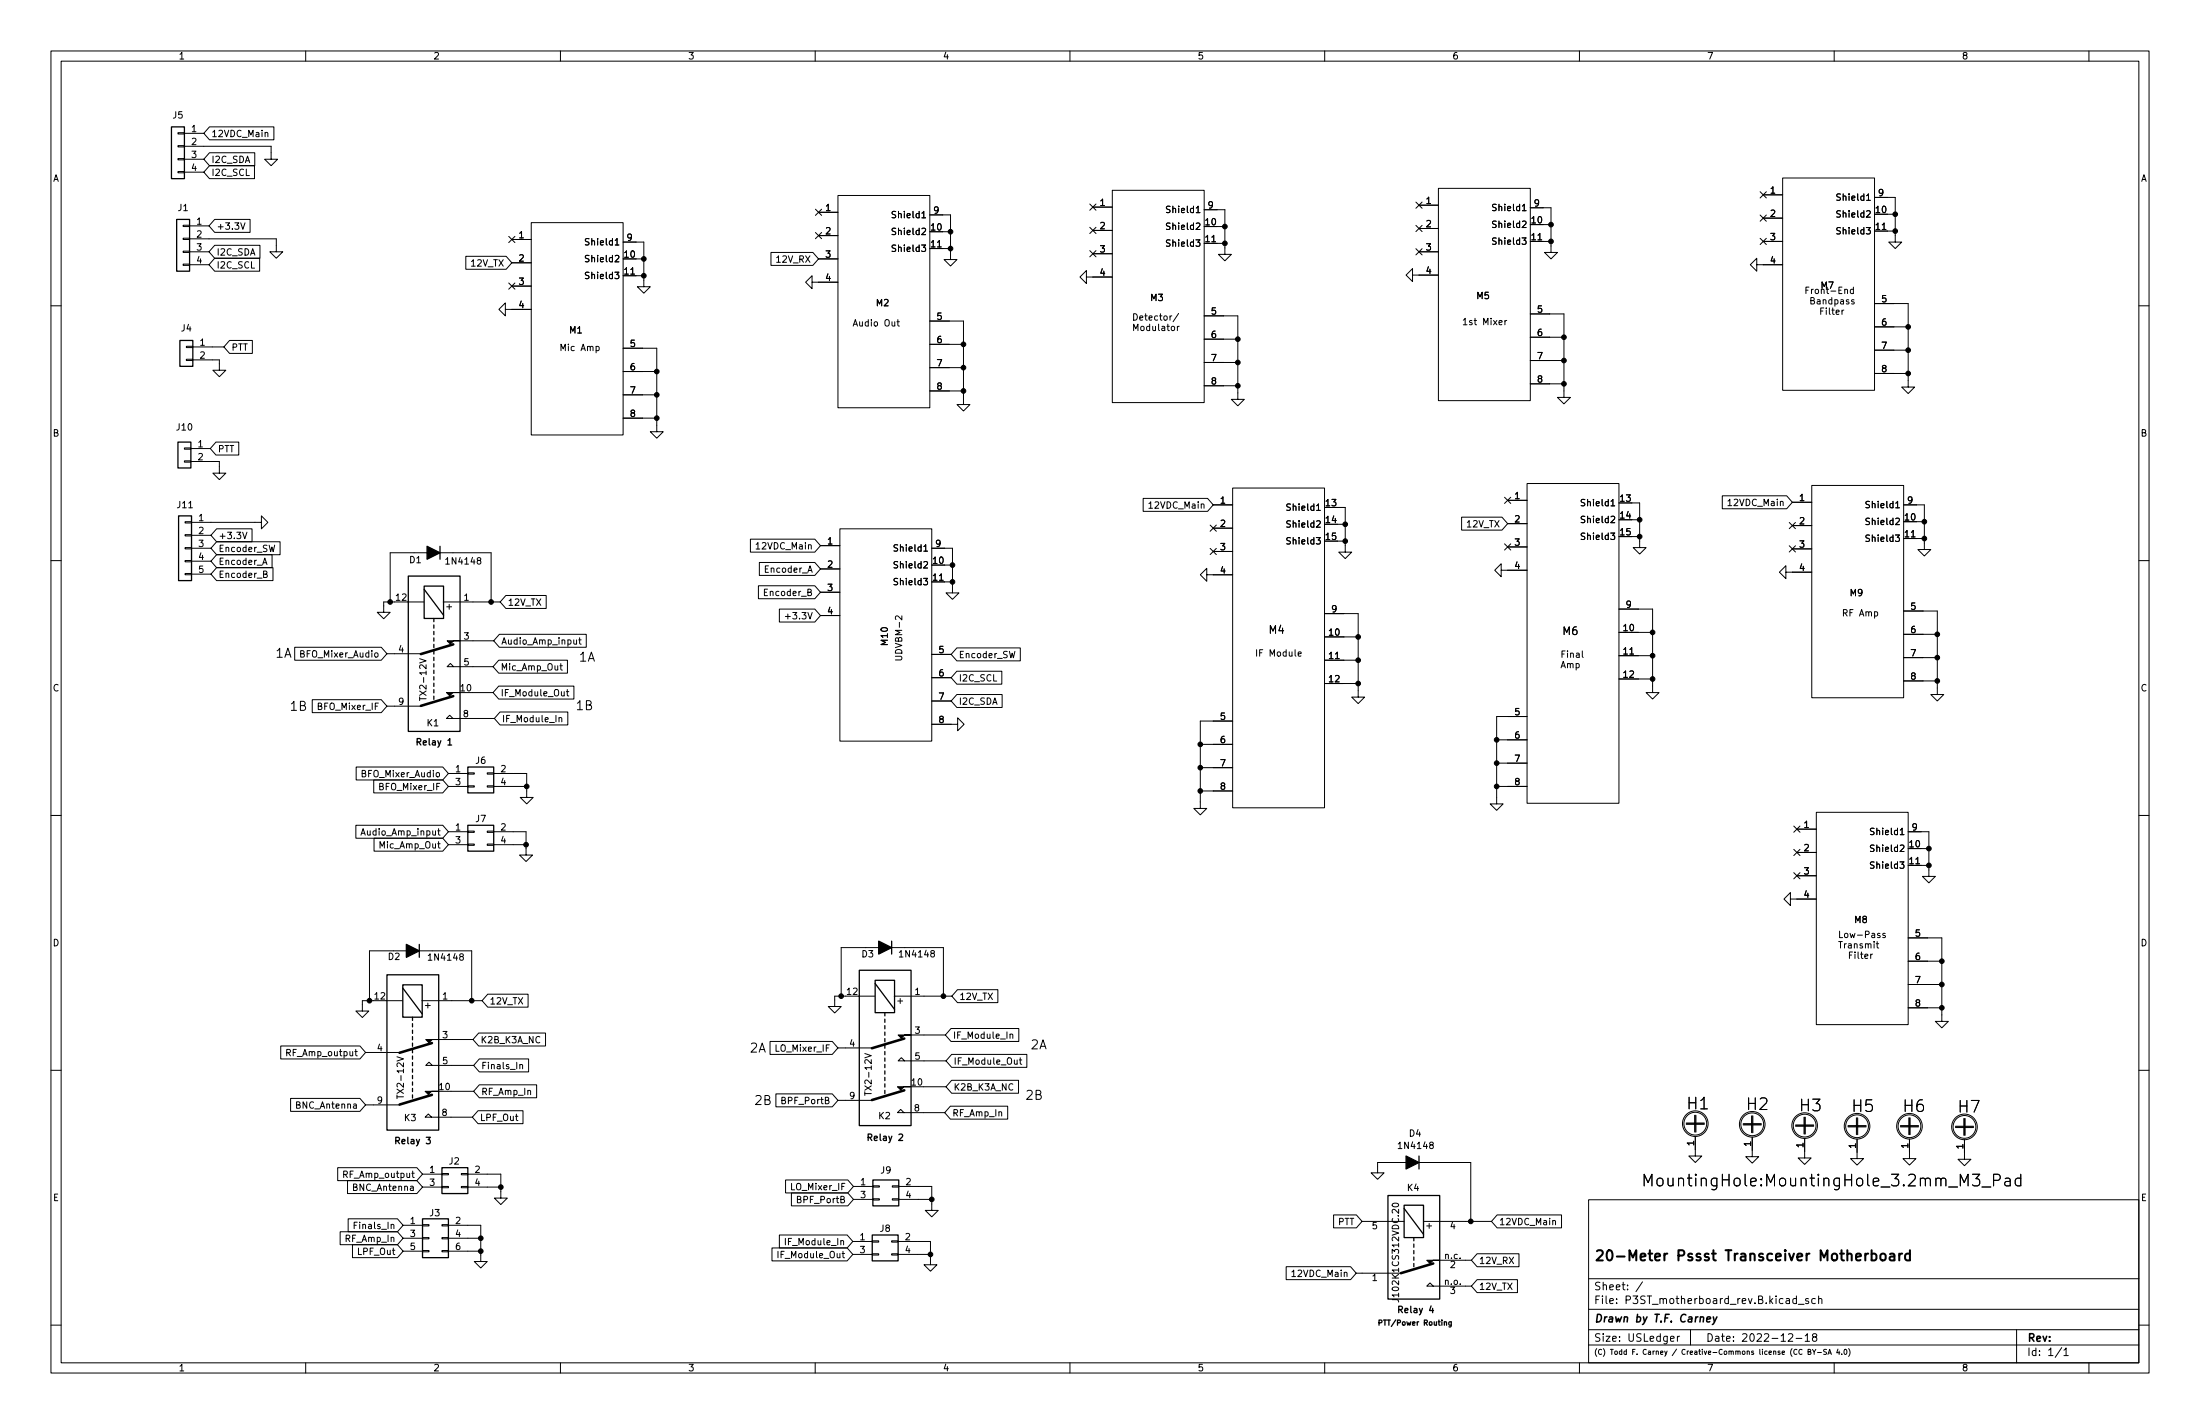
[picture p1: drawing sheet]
<svg xmlns="http://www.w3.org/2000/svg" width="432mm" height="279mm" viewBox="0 0 432 279" stroke-linecap="round" stroke-linejoin="round" font-family="sans-serif">
<g fill="none" stroke="#000" stroke-width=".2">
<path d="M10 10h411.8v259.4h-411.8zM12 12h407.8v255.4h-407.8zM60 10v2M110 10v2M160 10v2M210 10v2M260 10v2M310 10v2M360 10v2M410 10v2M34.9 33.7h1.3v.2h-1.3zM34.9 31.1h1.3v.3h-1.3z"/>
<path d="M34.9 28.6h1.3v.2h-1.3zM34.9 26h1.3v.3h-1.3zM36.2 28.7h17v2.5h1.3l-1.3 1.3-1.3-1.3h1.3M36.2 26.2h3.8M36.2 31.2h3.8M36.2 33.8h3.8M41.1 24.9h12.7v2.5h-12.7l-1.1-1.2zM41.1 30h8.9v2.5h-8.9l-1.1-1.3zM41.1 32.5h8.8v2.6h-8.8l-1.1-1.3zM52 26.1l.5-.1 .1 .8M164.5 38.4h18v41.6h-18zM218.3 37.3h18v41.7h-18z"/>
<path d="M277.9 39.6l1.2 1.3M279.1 39.6l-1.2 1.3M282.3 37h18.1v41.6h-18.1zM345.5 37.6l1.2 1.2M346.1 38.2h3.8M346.7 37.6l-1.2 1.2M349.9 34.9h18v41.7h-18zM366.4 38.4l.3-.4v1.3M366.4 39.3h.7M367.9 38.7h4.1v8.8h1.3l-1.3 1.3-1.3-1.3h1.3M10 60h2M35.9 51.8h1.3v.3h-1.3z"/>
<path d="M35.9 49.3h1.3v.2h-1.3zM35.9 46.7h1.3v.3h-1.3zM35.9 44.2h1.3v.3h-1.3zM37.2 46.9h17v2.5h1.3l-1.3 1.3-1.2-1.3h1.2M37.2 51.9h3.8M37.2 44.3h3.8M37.2 49.4h3.8M42.1 48.1h8.9v2.6h-8.9l-1.1-1.3zM42.1 50.7h8.9v2.5h-8.9l-1.1-1.3zM42.1 43.1h7v2.5h-7l-1.1-1.3zM47.2 43.7l.5 1.3 .4-1.3M91.4 50.3h7.9l1.2 1.3-1.2 1.2h-7.9z"/>
<path d="M99.8 55.5l1.3 1.2M99.8 46.4l1.3 1.2M100.5 47h3.8M100.5 51.6h3.8M100.5 56.1h3.8M101.1 55.5l-1.3 1.2M101.1 46.4l-1.3 1.2M104.3 43.7h18v41.6h-18zM120.7 53.4h.8l-.4 .5 .3 .1v.6l-.2 .1-.5-.1M120.7 50.2l.5-.1 .3 .4-.8 .9h.8M120.7 47.2l.4-.4v1.3M120.7 48.1h.8"/>
<path d="M122.3 47.5h4.1v8.8h1.2l-1.2 1.2-1.3-1.2h1.3M122.3 50.8h4.1M122.3 54.1h4.1M123.8 53.8h.7M151.3 49.5h8.2l1.2 1.3-1.2 1.3h-8.2zM159.4 55.4v-1.3l-1.3 1.3 1.3 1.2v-1.2h5.1M160 41l1.3 1.3M160 45.6l1.3 1.2M160.7 41.7h3.8M160.7 46.2h3.8M160.7 50.8h3.8M161.3 41l-1.3 1.3"/>
<path d="M161.3 45.6l-1.3 1.2M180.9 48.1h.8l-.5 .5 .4 .1v.5l-.2 .1-.5-.1M180.9 44.9l.5-.1 .3 .3-.8 .9h.8M180.9 41.8l.4-.3v1.2M180.9 42.7h.8M182.5 42.2h4.1v8.7h1.2l-1.2 1.3-1.3-1.3h1.3M182.5 45.5h4.1M182.5 48.8h4.1M184 48.5h.7M213.2 54.4v-1.3l-1.2 1.3 1.2 1.2v-1.2h5.1M213.9 40l1.2 1.2M213.9 44.6l1.2 1.2"/>
<path d="M213.9 49.2l1.2 1.2M214.5 40.6h3.8M214.5 45.2h3.8M214.5 49.8h3.8M215.1 40l-1.2 1.2M215.1 44.6l-1.2 1.2M215.1 49.2l-1.2 1.2M234.7 47.1h.8l-.4 .4 .4 .2v.5l-.2 .1-.6-.1M234.8 43.9l.5-.1 .2 .3-.8 .9h.8M234.8 40.8l.4-.3v1.2M234.8 41.7h.7M236.3 41.1h4.1v8.8h1.3l-1.3 1.3-1.3-1.3h1.3"/>
<path d="M236.3 44.5h4.1M236.3 47.8h4.1M237.9 47.4h.7M277.2 54v-1.3l-1.2 1.3 1.2 1.2v-1.2h5.1M277.9 48.8l1.2 1.2M277.9 44.2l1.2 1.2M278.5 49.4h3.8M278.5 40.3h3.8M278.5 44.8h3.8M279.1 48.8l-1.2 1.2M279.1 44.2l-1.2 1.2M298.7 46.7h.8l-.4 .5 .4 .1v.5l-.2 .1-.6-.1"/>
<path d="M298.8 43.5l.5-.1 .2 .3-.8 .9h.8M298.8 40.4l.4-.3v1.2M298.8 41.3h.7M300.4 40.8h4v8.7h1.3l-1.3 1.3-1.3-1.3h1.3M300.4 47.4h4M300.4 44.1h4M301.9 47.1h.7M344.8 51.9v-1.2l-1.3 1.2 1.3 1.3v-1.3h5.1M345.5 46.8l1.2 1.2M345.5 42.2l1.2 1.2M346.1 42.8h3.8M346.1 47.4h3.8"/>
<path d="M346.7 46.8l-1.2 1.2M346.7 42.2l-1.2 1.2M362.1 56.9l.5-.1v.8M363.8 56.8h-.4l-.2 .2 .1 .5h.5M363.8 56.3v1.3M363.9 58.9l-.3-.1-.2 .2 .1 .2 .4 .1v.3h-.5M366.3 44.6h.8l-.4 .5 .3 .1v.6l-.2 .1-.5-.1M366.4 41.5l.4-.2 .3 .4-.8 .9h.8M367.9 59.6h6.6v16.3h1.3l-1.3 1.3-1.2-1.3h1.2M367.9 42h4.1M367.9 45.3h4.1M369.4 45h.8"/>
<path d="M419.8 60h2M36.6 70.5h1.2v.2h-1.2zM36.6 67.9h1.2v.3h-1.2zM37.8 70.6h5.3v2h1.2l-1.2 1.3-1.3-1.3h1.3M37.8 68.1h6.1M45.1 66.8h4.4v2.5h-4.4l-1.2-1.2zM99.2 60.7v-1.3l-1.3 1.3 1.3 1.3v-1.3h5.1M122.3 68.3h6.6v16.4h1.3l-1.3 1.3-1.3-1.3h1.3M122.3 72.9h6.6M122.3 77.5h6.6M182.5 63h6.6v16.4h1.3l-1.3 1.2-1.3-1.2h1.3M182.5 67.6h6.6"/>
<path d="M182.5 72.1h6.6M182.5 76.7h6.6M230 62l-.4 .2M231.1 64v.9M231.3 61.5l-1.1 1.6M231.5 64l-.4 .3M236.3 62h6.7v16.4h1.2l-1.2 1.2-1.3-1.2h1.3M236.3 66.5h6.7M236.3 71.1h6.7M236.3 75.7h6.7M300.4 61.6h6.6v16.4h1.2l-1.2 1.2-1.3-1.2h1.3M300.4 66.2h6.6"/>
<path d="M300.4 70.7h6.6M300.4 75.3h6.6M367.9 64.1h6.6M367.9 68.7h6.6M367.9 73.3h6.6M36.2 90.4h1.3v.3h-1.3zM36.2 87.9h1.3v.2h-1.3zM37 99.6h.8M37.5 90.6h5.6v2.2h1.2l-1.2 1.3-1.3-1.3h1.3M37.5 88h3.8M42.4 86.7h4.5v2.6h-4.5l-1.1-1.3zM122.3 82h6.6"/>
<path d="M224.4 97.8h12.6l1.1 1.3-1.1 1.2h-12.6zM235.8 99l.5-.1v.8M238.1 99.1h3.8M241.9 95.8h18.1v62.7h-18.1zM258.4 99.2l.4-.3v1.2M260 99.6h4v8.7h1.3l-1.3 1.3-1.2-1.3h1.2M295.3 97.6l1.2 1.2M295.9 98.2h3.8M296.5 97.6l-1.2 1.2M299.7 94.9h18.1v62.7h-18.1zM316.2 98.3l.4-.3v1.3M316.2 99.3h.7"/>
<path d="M317.8 98.7h4v8.7h1.3l-1.3 1.3-1.3-1.3h1.3M338 97.3h12.7l1.1 1.3-1.1 1.2h-12.7zM349.4 98.5l.5-.1 .1 .8M351.8 98.6h3.8M355.6 95.3h18v41.6h-18zM372.1 98.7l.3-.3v1.2M372.1 99.6h.7M373.6 99.1h4.1v8.7h1.3l-1.3 1.3-1.3-1.3h1.3M10 110h2M36.3 112.5h1.3v.3h-1.3zM36.3 110h1.3v.2h-1.3zM36.3 107.4h1.3v.3h-1.3z"/>
<path d="M36.3 104.9h1.3v.3h-1.3zM36.3 102.4h1.3v.2h-1.3zM37.6 102.5h13.7v-1.3l1.3 1.3-1.3 1.3v-1.3M37.6 107.6h3.8M37.6 105h3.8M37.6 110.1h3.8M37.6 112.6h3.8M42.5 108.8h10.9v2.6h-10.9l-1.1-1.3zM42.5 103.8h7v2.5h-7l-1.1-1.3zM42.5 111.4h11.1v2.5h-11.1l-1.1-1.3zM42.5 106.3h12.5v2.5h-12.5l-1.1-1.2zM47.6 104.4l.4 1.3 .5-1.3"/>
<path d="M51.6 110.8l.4-1.3 .4 1.3M51.7 110.4h.6M51.7 112.6h.6v-.4l-.6-.2v1.3h.5l.3-.4-.3-.3M52.8 107l.3 1.2 .3-.9 .2 .9 .3-1.2M76.6 118.1v-9.6h19.8v9.6M83.2 118.1h-7.9v2h1.3l-1.3 1.3-1.3-1.3h1.3M87 118.1h3.2M90.3 118.1h7.9M93.9 110l-.2-.3v-.2l.2-.1 .4 .1v.3l-.5 .2-.1 .2v.2l.2 .3h.2l.3-.3-.1-.3-.2-.1M99.3 116.8h7.9v2.6h-7.9l-1.1-1.3zM147.3 105.8h12.6l1.1 1.3-1.1 1.2h-12.6zM148.9 114.9h11l1.1 1.3-1.1 1.3h-11z"/>
<path d="M149 110.4h10.9l1.1 1.2-1.1 1.3h-10.9zM153 119.5h6.9l1.1 1.3-1.1 1.2h-6.9zM158.6 116.2l.5-.1 .1-.4-.6-.1v1.3h.4l.3-.5-.3-.2M158.6 112.3l.4-1.3 .4 1.3M158.7 107l.5-.1v.8M158.7 111.9h.6M161 107.1h3.8M161 111.6h3.8M161 116.2h3.8M164.8 103.8h18.1v41.6h-18.1zM181.3 113.5h.8l-.5 .5 .4 .1v.5l-.2 .1-.5-.1M181.3 110.3l.5-.1 .3 .3-.8 .9h.8"/>
<path d="M181.3 107.2l.4-.3v1.2M181.3 108.1h.8M182.9 107.6h4v8.7h1.3l-1.3 1.3-1.2-1.3h1.2M182.9 110.9h4M182.9 114.2h4M184.4 113.9h.7M236.9 112.8v-1.3l-1.3 1.3 1.3 1.2v-1.2h5M237.5 103l1.2 1.2M237.5 107.6l1.2 1.2M238.1 103.6h3.8M238.1 108.2h3.8M238.7 103l-1.2 1.2"/>
<path d="M238.7 107.6l-1.2 1.2M258.4 105.5h.7l-.4 .5 .4 .1v.5l-.2 .1-.5-.1M258.4 102.3l.5-.1 .2 .3-.7 .9h.7M258.4 100.1h.7M260 102.9h4M260 106.2h4M286.9 101.5h7.9l1.1 1.2-1.1 1.3h-7.9zM294.6 111.9v-1.3l-1.2 1.3 1.2 1.3v-1.3h5.1M295.3 106.7l1.2 1.2M295.9 102.7h3.8M295.9 107.3h3.8M296.5 106.7l-1.2 1.2"/>
<path d="M316.1 104.6h.8l-.4 .5 .4 .1v.5l-.2 .2-.6-.2M316.2 101.4l.5-.1 .2 .3-.8 1h.8M317.8 119.5h6.6v16.4h1.2l-1.2 1.3-1.3-1.3h1.3M317.8 102h4M317.8 105.3h4M350.5 112.3v-1.3l-1.3 1.3 1.3 1.2v-1.2h5.1M351.2 102.5l1.2 1.2M351.2 107.1l1.2 1.2M351.8 103.1h3.8M351.8 107.7h3.8M352.4 102.5l-1.2 1.2M352.4 107.1l-1.2 1.2"/>
<path d="M372 105h.8l-.4 .5 .3 .1v.5l-.1 .1-.6-.1M372.1 101.8l.5-.1 .2 .3-.8 .9h.8M373.6 119.9h6.6v16.4h1.3l-1.3 1.2-1.2-1.2h1.2M373.6 102.4h4.1M373.6 105.7h4.1M375.1 105.3h.8M419.8 110h2M57.8 127h17l1.1 1.3-1.1 1.2h-17zM61.3 137.3h13.5l1.1 1.3-1.1 1.2h-13.5zM73.6 128.2l.2-.1 .3 .1 .1 .5-.1 .2-.5-.1zM74.3 138h-.6v1.2M75.9 138.6h4.1"/>
<path d="M75.9 128.3h4.1M80.1 138.6h2.6M80.1 128.3h2.6M82.4 129.2l1.2 .5-1.2 .4M89 130.8l-.6-.6-.6 .6h9M90.2 135.9h6.6M90.3 125.7h6.6M97.9 134.6h14.7v2.6h-14.7l-1.1-1.3zM97.9 129.5h13.5v2.6h-13.5l-1.1-1.3zM98 124.5h17.1v2.5h-17.1l-1.1-1.3zM98.1 139.7h13.3v2.5h-13.3l-1.1-1.2zM109.9 130.6h.5"/>
<path d="M110.1 130.2v1.1l.3 .2M111.2 135.7h.4M111.3 135.3v1.1l.3 .2M112.6 125.5l.1 .8h.5M113.2 125.5v.9M113.6 125.5h.5M113.8 125.1v1.1l.3 .2M158.6 120.2l.4 1.2 .4-1.2M161 120.8h3.8M177 120.8v.8l-.9-.8-.4 .3 .2 .5M182.9 128.4h3.8M182.9 133h3.8"/>
<path d="M182.9 137.5h3.8M187.8 136.3h8.9v2.5h-8.9l-1.1-1.3zM187.8 131.7h8.8v2.5h-8.8l-1.1-1.2zM187.8 127.1h12.5v2.6h-12.5l-1.1-1.3zM198.1 127.8l.3 1.3 .3-.9 .2 .9 .3-1.3M260 120.4h6.6v16.4h1.2l-1.2 1.2-1.3-1.2h1.3M260 125h6.6M260 129.5h6.6M260 134.1h6.6M262.1 129.2h.7M310.6 127.7v1.1l.1 .2M317.8 124.1h6.6"/>
<path d="M317.8 128.7h6.6M317.8 133.2h6.6M319.9 128.3h.7M373.6 124.5h6.6M373.6 129h6.6M373.6 133.6h6.6M10 160h2M69.9 150.5h17l1.1 1.3-1.1 1.2h-17zM73.4 153h13.5l1.1 1.3-1.1 1.3h-13.5zM85.7 151.7l.1-.1 .4 .1 .1 .5-.2 .2-.4-.1zM86.3 153.7h-.6v1.3M88 151.8h3.8"/>
<path d="M88 154.3h3.8M88.9 141l-.6-.7-.7 .7h9.4M91.8 154.2h1.3v.2h-1.3zM91.8 151.6h1.3v.3h-1.3zM95.6 154.2h1.3v.2h-1.3zM95.6 151.6h1.3v.3h-1.3zM96.9 151.8h6.5v4.7h1.2l-1.2 1.2-1.3-1.2h1.3M96.9 154.3h6.5M109.7 140.9l.5-.1 .1 .8M182.9 142.1h5.1v1.3l1.2-1.3-1.2-1.3v1.3M235.6 146.1h6.3M235.6 150.6h6.3"/>
<path d="M235.6 155.2h6.3M241.9 141.5h-6.3v17.1h1.3l-1.3 1.3-1.3-1.3h1.3M293.8 154.3h5.9M293.8 145.2h5.9M293.8 149.7h5.9M299.7 140.6h-5.9v17.1h1.2l-1.2 1.3-1.3-1.3h1.3M356.5 159.4h18v41.6h-18zM419.8 160h2M69.8 161.9h17.1l1.1 1.3-1.1 1.3h-17.1zM73.4 164.5h13.5l1.1 1.2-1.1 1.3h-13.5zM84.9 163l.1 .8 .5-.1M85.5 163v.9"/>
<path d="M85.9 165.6h.5M85.9 163h.5M86.1 165.1v1.1l.3 .2M86.1 162.6v1.1l.3 .2M88 163.2h3.8M88 165.7h3.8M91.8 165.6h1.3v.3h-1.3zM91.8 163.1h1.3v.2h-1.3zM95.6 165.6h1.3v.3h-1.3zM95.6 163.1h1.3v.2h-1.3zM96.9 163.2h6.4v4.6h1.2l-1.2 1.2-1.3-1.2h1.3M96.9 165.7h6.4"/>
<path d="M351.4 176.4v1.3l-1.3-1.3 1.3-1.3v1.3h5.1M352.1 166.6l1.2 1.3M352.1 162.1l1.2 1.2M352.1 171.2l1.2 1.2M352.7 162.7h3.8M352.7 167.3h3.8M352.7 171.8h3.8M353.3 166.6l-1.2 1.3M353.3 162.1l-1.2 1.2M353.3 171.2l-1.2 1.2M372.9 169.1h.8l-.4 .5 .3 .1v.6l-.1 .1-.6-.1M373 165.9l.5-.1 .2 .4-.8 .9h.8"/>
<path d="M373 162.9l.3-.4v1.3M373 163.8h.7M374.5 163.2h4.1v8.8h1.3l-1.3 1.2-1.3-1.2h1.3M374.5 166.5h4.1M374.5 169.8h4.1M376 169.5h.8M72.5 196.3v-9.7h20.1v9.7M79 196.3h-7.9v2.1h1.3l-1.3 1.2-1.3-1.2h1.3M82.8 196.3h3.2M86.1 196.3h8.5M90.5 187.7l-.3-.3 .1-.1 .2-.2 .3 .1 .1 .4-.6 .1-.1 .2v.3l.3 .2h.2l.3-.2v-.3l-.3-.2M95.7 195.1h7.9v2.5h-7.9l-1.1-1.3z"/>
<path d="M165.1 195.5v-9.6h20.1v9.6M171.7 195.5h-7.9v2h1.3l-1.3 1.3-1.2-1.3h1.2M175.5 195.5h3.2M178.8 195.5h8M182.9 187l-.2-.2v-.2l.2-.1 .4 .1v.3l-.5 .2-.1 .2v.2l.2 .3h.3l.2-.3v-.2l-.2-.3M187.9 194.2h8v2.5h-8l-1.1-1.2zM367.5 187.2l-.3 .3M368.3 185.2h.4M368.4 184.7v1.1l.3 .2M369 183.2l-.3-.1-.2 .2 .1 .2 .4 .1v.3h-.5M370 183.2l-.3-.1-.2 .2 .1 .2 .4 .1v.3h-.5M374.5 184h6.6v16.4h1.3l-1.3 1.3-1.2-1.3h1.2"/>
<path d="M374.5 188.6h6.6M374.5 193.2h6.6M374.5 197.7h6.6M10 210h2M55.1 205.2h15.5l1.2 1.3-1.2 1.3h-15.5zM57 215.5h13.6l1.2 1.3-1.2 1.3h-13.6zM69.4 216.7h.5v.8M69.6 206.3h.5M69.8 205.9v1.1l.3 .2M69.9 216.9l-.4 .1-.2 .2 .2 .3 .4-.1M71.8 216.8h4M71.8 206.5h4"/>
<path d="M75.9 216.8h2.6M75.9 206.5h2.6M77.9 207.3l1.3 .5-1.3 .4M84.7 219.2l-.6-.6-.7 .6h9.3M84.8 209l-.6-.6-.6 .6h9.4M86 214.1h7M86.1 204h6.7M93.8 217.9h8.9v2.6h-8.9l-1.1-1.3zM93.9 202.7h13.2v2.5h-13.2l-1.1-1.2zM94.1 212.9h11.2v2.5h-11.2l-1.1-1.3zM94.1 207.8h9.7v2.5h-9.7l-1.1-1.3zM102 209l.5-.1 .1 .8"/>
<path d="M151.1 204.3h12.3l1.1 1.3-1.1 1.3h-12.3zM152.3 214.6h11.1l1.1 1.3-1.1 1.3h-11.1zM162 215.9l.5-.1 .1-.4-.6-.1v1.3h.5l.2-.5-.3-.2M162.8 205h-.6v1.3M164.5 215.9h4M164.5 205.6h4M168.7 215.9h2.5M168.7 205.6h2.5M169.7 206.7l1.3 .4-1.3 .5M177.4 218.3l-.6-.6-.7 .6h9.3M177.5 208.2l-.6-.7-.6 .7h9.4M178.7 213.2h7"/>
<path d="M178.8 203.1h6.7M186.5 217h11.3v2.6h-11.3l-1.1-1.3zM186.7 201.8h13.3v2.5h-13.3l-1.2-1.2zM186.8 212h13.1v2.5h-13.1l-1.1-1.3zM186.8 206.9h14.7v2.5h-14.7l-1.1-1.2zM198.2 203h.5l.1 .7M200.1 208h.4M200.2 207.5v1.1l.3 .2M332.6 218.8v3.3M332.7 218.8v3.3M332.9 218.8v3.3M343.8 218.9v3.4"/>
<path d="M343.9 218.9v3.4M344 218.9v3.4M354.1 219.2v3.3M354.2 219.2v3.3M354.3 219.2v3.3M364.4 219.3v3.3M364.5 219.3v3.3M364.6 219.3v3.3M374.6 219.3v3.3M374.8 219.3v3.3M374.9 219.3v3.3M385.4 219.5v3.3"/>
<path d="M385.6 219.5v3.3M385.7 219.5v3.3M419.8 210h2M66.3 229.1h15.5l1.1 1.3-1.1 1.2h-15.5zM68.2 231.6h13.6l1.1 1.3-1.1 1.3h-13.6zM68.3 239.1h9.7l1.1 1.3-1.1 1.3h-9.7zM80.6 232.8h.5v.8M80.8 230.2h.5M81 229.8v1.1l.3 .1M81.1 233l-.4 .1-.2 .2 .2 .3 .4-.1M82.9 230.4h3.8M82.9 232.9h3.8"/>
<path d="M86.7 232.8h1.3v.2h-1.3zM86.7 230.3h1.3v.2h-1.3zM90.6 232.8h1.2v.2h-1.2zM90.6 230.3h1.2v.2h-1.2zM91.8 230.4h6.5v4.7h1.3l-1.3 1.2-1.3-1.2h1.3M91.8 232.9h6.5M154.2 231.5h12.2l1.1 1.3-1.1 1.3h-12.2zM155.3 234.1h11.1l1.1 1.2-1.1 1.3h-11.1zM165 235.3h.6v-.5l-.6-.1v1.3h.5l.3-.4-.3-.3M165.8 232.2h-.6v1.3M167.5 232.8h3.8M167.5 235.3h3.8"/>
<path d="M171.3 235.2h1.3v.3h-1.3zM171.3 232.7h1.3v.2h-1.3zM175.1 235.2h1.3v.3h-1.3zM175.1 232.7h1.3v.2h-1.3zM176.4 232.8h6.5v4.7h1.2l-1.2 1.3-1.3-1.3h1.3M176.4 235.3h6.5M261.7 238.4h4.5l1.1 1.2-1.1 1.3h-4.5zM267.3 239.6h5M270.1 239.8h-.6v.6l.2-.1 .4 .1 .1 .2-.1 .4-.1 .1-.5-.1M270.4 230.1h-1.3l1.3 1.3 1.3-1.3h-1.3v-2h18.3v11.5M272.4 239.6h3.2M273.3 236.3a.75 .75 0 0 1 1.2 .2 .72 .72 0 0 1-1.3-.1z"/>
<path d="M274.5 237.3v.8l-.9-.8-.4 .2 .2 .5M279.4 239.6h3.2M280.8 224.6l-.2-.2 .1-.2 .1-.1 .4 .1 .1 .3-.6 .2-.1 .2v.2l.2 .3h.3l.2-.3v-.2l-.2-.3M282.7 239.6h10M285.1 239.8l-.3 .9h.8M293.8 238.4h12.7v2.5h-12.7l-1.1-1.3zM304.8 239.6l.4-.1 .1 .8M311.8 235.4h108v32h-108zM331 220.6h3.5M331 220.5h3.5M331 220.3h3.5M332.7 223v3.8h1.3l-1.3 1.3-1.2-1.3h1.2"/>
<path d="M342.1 220.7h3.6M342.1 220.6h3.6M342.1 220.5h3.6M343.9 223.1v3.8h1.3l-1.3 1.3-1.3-1.3h1.3M352.4 220.7h3.6M352.4 221h3.6M352.4 220.9h3.6M354.2 223.4v3.8h1.3l-1.3 1.3-1.3-1.3h1.3M362.7 221h3.6M362.7 220.9h3.6M362.7 221.1h3.6M364.5 223.5v3.8h1.3l-1.3 1.3-1.3-1.3h1.3"/>
<path d="M373 221h3.6M373 220.9h3.6M373 221.1h3.6M374.8 223.5v3.8h1.2l-1.2 1.3-1.3-1.3h1.3M383.8 221h3.5M383.8 221.1h3.5M383.8 221.2h3.5M385.6 223.6v3.9h1.2l-1.2 1.2-1.3-1.2h1.3M387.1 230.4h1.5l-.8 .9a.62 .62 0 0 1 .8 .4v.5l-.3 .4-.8 .1-.4-.2M389 232.9h1.7M391.3 231.6h.9a.62 .62 0 0 0 .4-.6 .62 .62 0 0 0-.4-.6h-.9v2.3M393.6 231.3l.2-.1 .6 .1 .2 1.4"/>
<path d="M394.6 231.7l-.8 .1a.45 .45 0 0 0-.3 .4 .45 .45 0 0 0 .3 .5l.8-.1M396.6 231.3l-.6-.1-.5 .4v.6l.2 .4 .3 .1 .6-.1M396.6 230.4v2.3M10 260h2M66.8 241.7h11.2l1.1 1.3-1.1 1.2h-11.2zM69.2 244.2h8.8l1.1 1.3-1.1 1.3h-8.8zM76.8 240.4l.5-.1v.8M79.1 240.4h3.8M79.1 243h3.8M79.1 245.5h3.8M82.9 245.4h1.3v.2h-1.3zM82.9 242.8h1.3v.3h-1.3z"/>
<path d="M82.9 240.3h1.3v.2h-1.3zM86.7 245.4h1.3v.2h-1.3zM86.7 242.8h1.3v.3h-1.3zM86.7 240.3h1.3v.2h-1.3zM88 240.4h6.4v7.1h1.2l-1.2 1.3-1.3-1.3h1.3M88 243h6.4M88 245.5h6.4M151.5 244.9h14.8l1.1 1.2-1.1 1.3h-14.8zM153 242.3h13.3l1.1 1.3-1.1 1.3h-13.3zM165 243.5h.5l.1 .8M165.3 245.9h.5M165.5 245.5v1.1l.3 .2"/>
<path d="M167.4 243.6h3.8M167.4 246.1h3.8M171.2 246h1.3v.3h-1.3zM171.2 243.5h1.3v.2h-1.3zM175 246h1.3v.3h-1.3zM175 243.5h1.3v.2h-1.3zM176.3 243.6h6.3v4.6h1.3l-1.3 1.2-1.2-1.2h1.2M176.3 246.1h6.3M252.4 248.5h12.7l1.1 1.3-1.1 1.3h-12.7zM263.8 249.7h.5l.1 .8M266.2 249.8h6.1M269.5 250.4l.3-.4v1.3"/>
<path d="M272.4 249.8h2.6M281.3 252.3l-.6-.6-.7 .6h2.6M282.7 247.3h6.1M282.7 252.3h6.1M284.7 252.5h.8l-.4 .5 .4 .1v.6l-.2 .1-.6-.1M284.8 247.6l.5-.1 .2 .3-.8 .9h.8M289.9 246h8.2v2.5h-8.2l-1.1-1.2zM289.9 251.1h7.9v2.5h-7.9l-1.1-1.3zM311.8 256.9h108M311.8 250.9h108M317.3 255.6v.2M317.3 254.9v.1"/>
<path d="M319.4 252.9v.2M319.4 252.2v.1M322.4 251.5l-1.3 1.9M352.9 255.9h1.2M354.9 254.9l-.3-.1-.2 .2v.2l.5 .2v.3h-.5M356.3 254.9l-.4-.1-.3 .3 .1 .6h.6M356.9 254.9l.3-.1 .3 .1 .1 .9M356.9 254.3v1.5M419.8 260h2M60 267.4v2M110 267.4v2M160 267.4v2"/>
<path d="M210 267.4v2M260 267.4v2M310 267.4v2M311.8 263.9h108M311.8 260.9h108M329.7 262.2l-.5 .3M330.7 264.8a.44 .44 0 0 0-.6 .5 .44 .44 0 0 0 .6 .4M331.8 260.9v3M342.9 265.2l.4-.1 .1 .7M344.2 265.1h-.3l-.1 .1 .4 .3v.2h-.4M345.4 264.8v.8l.1 .2M351.7 264.6a1.14 1.14 0 0 0 0 1.5"/>
<path d="M352.5 262.6h1.2M354.3 262.1l.4-.4v1.5M354.3 263.2h.9M354.9 265.2h.4l.1-.4h-.5v1h.4l.1-.4-.2-.2M356 262.3l-.3-.3 .1-.2 .2-.1h.4l.2 .3-.1 .2-.6 .2-.2 .2v.3l.3 .3 .4-.1 .2-.2-.1-.4-.2-.2M360 267.4v2M360.7 264.7l-.2 .7h.6M361 265.1v.7M395.8 260.9v6.5M405.1 264.9l.4-.4v1.5M405.1 266h.8M410 267.4v2"/>
<circle cx="332.7" cy="220.5" r="2.51"/>
<circle cx="332.7" cy="220.5" r="2.24"/>
<circle cx="343.9" cy="220.6" r="2.51"/>
<circle cx="343.9" cy="220.6" r="2.24"/>
<circle cx="354.2" cy="220.9" r="2.51"/>
<circle cx="354.2" cy="220.9" r="2.24"/>
<circle cx="364.5" cy="221" r="2.51"/>
<circle cx="364.5" cy="221" r="2.24"/>
<circle cx="374.8" cy="221" r="2.51"/>
<circle cx="374.8" cy="221" r="2.24"/>
<circle cx="385.6" cy="221.1" r="2.51"/>
<circle cx="385.6" cy="221.1" r="2.24"/>
</g>
<path d="M324.9 246.6l.9-.2-.1-.3-.5-.1-.3 .3 .1 .9h.7M326.7 246v1.3M327.3 246l-.4 .1-.2 .3" fill="none" stroke="#000" stroke-width=".4"/>
<g fill="none" stroke="#000" stroke-width=".25">
<path d="M33.7 24.9h2.5v10.2h-2.5zM34.7 43.1h2.5v10.1h-2.5zM35.3 66.8h2.5v5.1h-2.5zM34.9 86.7h2.6v5.1h-2.6zM35.1 101.2h2.5v12.7h-2.5zM80.1 113h10.2v30.5h-10.2zM83.2 115h3.9v6.3h-3.9zM83.2 115.6l3.9 5.1M86.4 107.2v2.5M85.2 121.3v.7M85.2 122.6v.7M85.2 123.9v.6"/>
<path d="M85.2 125.2v.6M85.2 126.4v.7M85.2 127.7v.6M85.2 129v.6M85.2 130.2v.7M85.2 131.5v.6M85.2 132.8v.6M85.2 134v.7M85.2 135.3v.7M85.2 136.6v.6M91.8 150.5h5.1v5.1h-5.1zM91.8 161.9h5.1v5.1h-5.1z"/>
<path d="M75.9 191.3h10.2v30.4h-10.2zM79.1 193.2h3.8v6.4h-3.8zM79.1 193.9l3.8 5M81 199.6v.6M82.3 185.3v2.5M168.7 190.4h10.1v30.5h-10.1zM171.8 192.3h3.8v6.4h-3.8zM171.8 193l3.8 5.1M173.7 198.7v.6M173.7 200v.6M175 184.7v2.5M81 200.9v.6"/>
<path d="M81 202.1v.7M81 203.4v.6M81 204.7v.6M81 205.9v.7M81 207.2v.6M81 208.5v.6M81 209.7v.7M81 211v.6M81 212.3v.6M81 213.6v.6M81 214.8v.7M173.7 201.2v.7"/>
<path d="M173.7 202.5v.6M173.7 203.8v.6M173.7 205v.7M173.7 206.3v.6M173.7 207.6v.6M173.7 208.9v.6M173.7 210.1v.7M173.7 211.4v.6M173.7 212.7v.6M173.7 213.9v.7M82.9 239.1h5.1v7.7h-5.1zM86.7 229.1h5.1v5.1h-5.1z"/>
<path d="M171.3 231.5h5.1v5.1h-5.1zM272.4 234.6h10.2v20.3h-10.2zM275.6 236.5h3.8v6.3h-3.8zM275.6 237.1l3.8 5.1M278.5 226.8v2.6M171.2 242.3h5.1v5.1h-5.1zM277.5 242.8v.7M277.5 244.1v.6M277.5 245.4v.6M277.5 246.6v.7M277.5 247.9v.6M278.2 259.3v.7"/>
<path d="M278.5 259.3l-.3 .2"/>
</g>
<path d="M89 136.6l-6.4 1.9M89 126.4l-6.4 1.9M84.8 214.8l-6.4 1.9M84.8 204.7l-6.4 1.9M177.5 213.9l-6.4 1.9M177.5 203.8l-6.4 1.9M281.3 247.9l-6.3 1.9" fill="none" stroke="#000" stroke-width=".51"/>
<g fill="#000" stroke="#000" stroke-width=".2">
<path d="M87.6 135.9h2.6h-1.3l-.6 .6zM87.8 125.7h2.5h-1.3l-.6 .7zM83.4 214.1h2.6h-1.3l-.6 .7zM83.6 204h2.5h-1.3l-.6 .6zM176.1 213.2h2.6h-1.3l-.6 .7zM176.3 203.1h2.5h-1.3l-.6 .6zM280 247.3h2.6h-1.3l-.6 .6z"/>
<circle cx="126.4" cy="54.1" r=".46"/>
<circle cx="126.4" cy="50.8" r=".46"/>
<circle cx="186.6" cy="45.5" r=".46"/>
<circle cx="186.6" cy="48.8" r=".46"/>
<circle cx="240.4" cy="44.5" r=".46"/>
<circle cx="240.4" cy="47.8" r=".46"/>
<circle cx="304.4" cy="47.4" r=".46"/>
<circle cx="304.4" cy="44.1" r=".46"/>
<circle cx="372" cy="45.3" r=".46"/>
<circle cx="372" cy="42" r=".46"/>
<circle cx="128.9" cy="72.9" r=".46"/>
<circle cx="128.9" cy="77.5" r=".46"/>
<circle cx="189.1" cy="72.1" r=".46"/>
<circle cx="189.1" cy="67.6" r=".46"/>
<circle cx="189.1" cy="76.7" r=".46"/>
<circle cx="243" cy="71.1" r=".46"/>
<circle cx="243" cy="66.5" r=".46"/>
<circle cx="243" cy="75.7" r=".46"/>
<circle cx="307" cy="66.2" r=".46"/>
<circle cx="307" cy="70.7" r=".46"/>
<circle cx="307" cy="75.3" r=".46"/>
<circle cx="374.5" cy="68.7" r=".46"/>
<circle cx="374.5" cy="73.3" r=".46"/>
<circle cx="374.5" cy="64.1" r=".46"/>
<circle cx="128.9" cy="82" r=".46"/>
<circle cx="76.6" cy="118.1" r=".46"/>
<circle cx="96.4" cy="118.1" r=".46"/>
<circle cx="186.9" cy="110.9" r=".46"/>
<circle cx="186.9" cy="114.2" r=".46"/>
<circle cx="264" cy="106.2" r=".46"/>
<circle cx="264" cy="102.9" r=".46"/>
<circle cx="321.8" cy="105.3" r=".46"/>
<circle cx="321.8" cy="102" r=".46"/>
<circle cx="377.7" cy="105.7" r=".46"/>
<circle cx="377.7" cy="102.4" r=".46"/>
<circle cx="266.6" cy="125" r=".46"/>
<circle cx="266.6" cy="129.5" r=".46"/>
<circle cx="266.6" cy="134.1" r=".46"/>
<circle cx="324.4" cy="124.1" r=".46"/>
<circle cx="324.4" cy="128.7" r=".46"/>
<circle cx="324.4" cy="133.2" r=".46"/>
<circle cx="380.2" cy="124.5" r=".46"/>
<circle cx="380.2" cy="133.6" r=".46"/>
<circle cx="380.2" cy="129" r=".46"/>
<circle cx="103.4" cy="154.3" r=".46"/>
<circle cx="235.6" cy="150.6" r=".46"/>
<circle cx="235.6" cy="146.1" r=".46"/>
<circle cx="235.6" cy="155.2" r=".46"/>
<circle cx="293.8" cy="145.2" r=".46"/>
<circle cx="293.8" cy="154.3" r=".46"/>
<circle cx="293.8" cy="149.7" r=".46"/>
<circle cx="103.3" cy="165.7" r=".46"/>
<circle cx="378.6" cy="166.5" r=".46"/>
<circle cx="378.6" cy="169.8" r=".46"/>
<circle cx="72.5" cy="196.3" r=".46"/>
<circle cx="92.6" cy="196.3" r=".46"/>
<circle cx="165.1" cy="195.5" r=".46"/>
<circle cx="185.2" cy="195.5" r=".46"/>
<circle cx="381.1" cy="197.7" r=".46"/>
<circle cx="381.1" cy="193.2" r=".46"/>
<circle cx="381.1" cy="188.6" r=".46"/>
<circle cx="98.3" cy="232.9" r=".46"/>
<circle cx="182.9" cy="235.3" r=".46"/>
<circle cx="288.7" cy="239.6" r=".46"/>
<circle cx="94.4" cy="243" r=".46"/>
<circle cx="94.4" cy="245.5" r=".46"/>
<circle cx="182.6" cy="246.1" r=".46"/>
</g>
<path d="M83.8 107.2l2.6 1.3-2.6 1.2zM79.8 185.3l2.5 1.3-2.5 1.2zM172.5 184.7l2.5 1.2-2.5 1.3zM276 226.8l2.5 1.3-2.5 1.3z" fill="#000" stroke="#000" stroke-width=".25"/>
<g font-size="3.2">
<text x="330.9" y="218.4">H1</text>
<text x="342.6" y="218.5">H2</text>
<text x="353" y="218.8">H3</text>
<text x="363.3" y="218.9">H5</text>
<text x="373.3" y="218.9">H6</text>
<text x="384.1" y="219">H7</text>
<text x="322.1" y="233.5">MountingHole:MountingHole_3.2mm_M3_Pad</text>
</g>
<g font-size="2.8">
<text x="312.8" y="248">20-Meter</text>
<text x="329.1" y="248">Pssst</text>
<text x="339" y="248">Transceiver</text>
<text x="357.8" y="248">Motherboard</text>
</g>
<g font-size="2.5">
<text x="54" y="129.1">1A</text>
<text x="113.5" y="129.8">1A</text>
<text x="56.8" y="139.5">1B</text>
<text x="112.9" y="139.3">1B</text>
<text x="147.1" y="206.5">2A</text>
<text x="202.2" y="205.9">2A</text>
<text x="201.2" y="215.8">2B</text>
<text x="148" y="216.8">2B</text>
</g>
<g font-size="2.1">
<text x="248.9" y="124.8">M4</text>
<text x="306.6" y="125.1">M6</text>
<text x="312.8" y="256.3">File:</text>
<text x="312.8" y="253.6">Sheet:</text>
<text x="319.2" y="256.3">P3ST_motherboard_rev.B.kicad_sch</text>
<text x="312.8" y="263.7">Size:</text>
<text x="312.8" y="259.9">Drawn</text>
<text x="319.5" y="263.7">USLedger</text>
<text x="321" y="259.9">by T.F.</text>
<text x="330.2" y="259.9">Carney</text>
<text x="334.8" y="263.7">Date:</text>
<text x="341.8" y="263.7">2022-12-18</text>
<text x="397.8" y="263.7">Rev:</text>
<text x="397.8" y="266.5">Id:</text>
<text x="401.9" y="266.5">1/1</text>
</g>
<g font-size="1.8">
<text x="35" y="12">1</text>
<text x="85" y="12">2</text>
<text x="135" y="12">3</text>
<text x="185" y="12">4</text>
<text x="235" y="12">5</text>
<text x="285" y="12">6</text>
<text x="335" y="12">7</text>
<text x="385" y="12">8</text>
<text x="33.8" y="23.6">J5</text>
<text x="37.4" y="25.9">1</text>
<text x="37.4" y="28.4">2</text>
<text x="41.4" y="27.3">12VDC_Main</text>
<text x="37.4" y="31">3</text>
<text x="37.4" y="33.5">4</text>
<text x="41.4" y="32.4">I2C_SDA</text>
<text x="41.4" y="34.9">I2C_SCL</text>
<text x="10.4" y="36">A</text>
<text x="34.8" y="41.8">J1</text>
<text x="161.9" y="41.4">1</text>
<text x="183.1" y="41.9">9</text>
<text x="215.7" y="40.4">1</text>
<text x="236.9" y="40.9">9</text>
<text x="279.7" y="40">1</text>
<text x="292.6" y="41.8">Shield1</text>
<text x="300.9" y="40.5">9</text>
<text x="347.3" y="38">1</text>
<text x="360.2" y="39.8">Shield1</text>
<text x="367.9" y="41.8">10</text>
<text x="368.5" y="38.5">9</text>
<text x="420.2" y="36">A</text>
<text x="38.4" y="44.1">1</text>
<text x="38.4" y="46.6">2</text>
<text x="42.4" y="45.4">+3.3V</text>
<text x="101.7" y="46.7">1</text>
<text x="122.9" y="47.2">9</text>
<text x="161.9" y="46">2</text>
<text x="174.8" y="46.5">Shield2</text>
<text x="174.8" y="43.2">Shield1</text>
<text x="182.5" y="45.2">10</text>
<text x="215.7" y="45">2</text>
<text x="228.6" y="45.5">Shield2</text>
<text x="228.6" y="42.2">Shield1</text>
<text x="236.3" y="44.2">10</text>
<text x="236.3" y="47.5">11</text>
<text x="279.7" y="44.6">2</text>
<text x="292.6" y="45.1">Shield2</text>
<text x="300.3" y="43.8">10</text>
<text x="300.3" y="47.1">11</text>
<text x="347.3" y="42.5">2</text>
<text x="347.3" y="47.1">3</text>
<text x="360.2" y="43.1">Shield2</text>
<text x="360.2" y="46.4">Shield3</text>
<text x="367.9" y="45.1">11</text>
<text x="38.4" y="49.1">3</text>
<text x="38.4" y="51.7">4</text>
<text x="42.4" y="50.5">I2C_SDA</text>
<text x="42.4" y="53.1">I2C_SCL</text>
<text x="92.2" y="52.7">12V_TX</text>
<text x="101.7" y="51.3">2</text>
<text x="114.6" y="51.8">Shield2</text>
<text x="114.6" y="48.5">Shield1</text>
<text x="122.3" y="50.5">10</text>
<text x="122.3" y="53.8">11</text>
<text x="152.1" y="51.9">12V_RX</text>
<text x="161.9" y="50.5">3</text>
<text x="174.8" y="49.8">Shield3</text>
<text x="182.5" y="48.5">11</text>
<text x="215.7" y="49.5">3</text>
<text x="228.6" y="48.8">Shield3</text>
<text x="279.7" y="49.1">3</text>
<text x="279.7" y="53.7">4</text>
<text x="292.6" y="48.4">Shield3</text>
<text x="347.3" y="51.7">4</text>
<text x="101.7" y="55.9">3</text>
<text x="114.6" y="55.1">Shield3</text>
<text x="161.9" y="55.1">4</text>
<text x="215.7" y="54.1">4</text>
<text x="225.7" y="59.4">M3</text>
<text x="289.7" y="59.1">M5</text>
<text x="354.1" y="57.7">Front-End</text>
<text x="355.2" y="59.7">Bandpass</text>
<text x="357.2" y="57">M7</text>
<text x="369.1" y="59.3">5</text>
<text x="35.4" y="65.4">J4</text>
<text x="101.7" y="60.5">4</text>
<text x="111.6" y="65.8">M1</text>
<text x="167.3" y="64">Audio</text>
<text x="171.8" y="60.5">M2</text>
<text x="173.5" y="64">Out</text>
<text x="183.7" y="62.7">5</text>
<text x="222.1" y="62.9">Detector/</text>
<text x="222.1" y="64.9">Modulator</text>
<text x="237.6" y="61.7">5</text>
<text x="286.9" y="63.8">1st</text>
<text x="291" y="63.8">Mixer</text>
<text x="301.6" y="61.3">5</text>
<text x="301.6" y="65.9">6</text>
<text x="357.4" y="61.8">Filter</text>
<text x="369.1" y="63.9">6</text>
<text x="39.1" y="67.8">1</text>
<text x="39.1" y="70.4">2</text>
<text x="45.4" y="69.2">PTT</text>
<text x="109.7" y="68.9">Mic</text>
<text x="114" y="68.9">Amp</text>
<text x="123.5" y="68.1">5</text>
<text x="183.7" y="67.3">6</text>
<text x="183.7" y="71.9">7</text>
<text x="237.6" y="66.3">6</text>
<text x="237.6" y="70.9">7</text>
<text x="301.6" y="70.5">7</text>
<text x="369.1" y="68.5">7</text>
<text x="123.5" y="72.6">6</text>
<text x="123.5" y="77.2">7</text>
<text x="183.7" y="76.5">8</text>
<text x="237.6" y="75.4">8</text>
<text x="301.6" y="75.1">8</text>
<text x="369.1" y="73">8</text>
<text x="123.5" y="81.8">8</text>
<text x="10.3" y="86">B</text>
<text x="34.4" y="84.8">J10</text>
<text x="38.7" y="87.8">1</text>
<text x="42.7" y="89.1">PTT</text>
<text x="420.1" y="86">B</text>
<text x="38.7" y="90.3">2</text>
<text x="34.6" y="100.1">J11</text>
<text x="225.2" y="100.2">12VDC_Main</text>
<text x="239.3" y="98.8">1</text>
<text x="252.2" y="100.6">Shield1</text>
<text x="260" y="99.3">13</text>
<text x="297.1" y="97.9">1</text>
<text x="310" y="99.7">Shield1</text>
<text x="317.7" y="98.4">13</text>
<text x="317.7" y="101.7">14</text>
<text x="338.8" y="99.7">12VDC_Main</text>
<text x="353" y="98.3">1</text>
<text x="365.9" y="100.1">Shield1</text>
<text x="374.2" y="98.8">9</text>
<text x="38.8" y="102.2">1</text>
<text x="38.8" y="104.8">2</text>
<text x="38.8" y="107.3">3</text>
<text x="42.8" y="106.1">+3.3V</text>
<text x="162.3" y="106.8">1</text>
<text x="183.5" y="107.3">9</text>
<text x="239.3" y="103.4">2</text>
<text x="239.3" y="107.9">3</text>
<text x="252.2" y="103.9">Shield2</text>
<text x="252.2" y="107.2">Shield3</text>
<text x="260" y="102.6">14</text>
<text x="260" y="105.9">15</text>
<text x="287.7" y="103.9">12V_TX</text>
<text x="297.1" y="102.5">2</text>
<text x="297.1" y="107.1">3</text>
<text x="310" y="103">Shield2</text>
<text x="310" y="106.3">Shield3</text>
<text x="317.7" y="105">15</text>
<text x="353" y="102.9">2</text>
<text x="353" y="107.4">3</text>
<text x="365.9" y="103.4">Shield2</text>
<text x="365.9" y="106.7">Shield3</text>
<text x="373.6" y="102.1">10</text>
<text x="373.6" y="105.4">11</text>
<text x="38.8" y="109.9">4</text>
<text x="38.8" y="112.4">5</text>
<text x="42.8" y="111.2">Encoder_A</text>
<text x="42.8" y="113.8">Encoder_B</text>
<text x="42.8" y="108.7">Encoder_SW</text>
<text x="80.2" y="110.9">D1</text>
<text x="87.2" y="111.1">1N4148</text>
<text x="148.1" y="108.2">12VDC_Main</text>
<text x="149.8" y="112.7">Encoder_A</text>
<text x="162.3" y="111.4">2</text>
<text x="175.1" y="111.9">Shield2</text>
<text x="175.1" y="108.6">Shield1</text>
<text x="182.9" y="110.6">10</text>
<text x="182.9" y="113.9">11</text>
<text x="239.3" y="112.5">4</text>
<text x="297.1" y="111.6">4</text>
<text x="353" y="112">4</text>
<text x="77.5" y="117.9">12</text>
<text x="89.1" y="119.9" transform="rotate(-90 89.1 119.9)">+</text>
<text x="90.9" y="117.9">1</text>
<text x="99.6" y="119.2">12V_TX</text>
<text x="149.7" y="117.3">Encoder_B</text>
<text x="162.3" y="116">3</text>
<text x="175.1" y="115.2">Shield3</text>
<text x="319" y="119.3">9</text>
<text x="363" y="117.4">M9</text>
<text x="374.9" y="119.6">5</text>
<text x="90.9" y="125.5">3</text>
<text x="153.8" y="121.9">+3.3V</text>
<text x="162.3" y="120.5">4</text>
<text x="260.6" y="124.7">10</text>
<text x="261.2" y="120.1">9</text>
<text x="318.4" y="123.8">10</text>
<text x="361.4" y="120.9">RF Amp</text>
<text x="374.9" y="124.2">6</text>
<text x="58.6" y="129.4">BFO_Mixer_Audio</text>
<text x="78.1" y="128">4</text>
<text x="90.9" y="130.6">5</text>
<text x="98.2" y="131.9">Mic_Amp_Out</text>
<text x="98.3" y="126.8">Audio_Amp_input</text>
<text x="174.6" y="126.9" transform="rotate(-90 174.6 126.9)">M10</text>
<text x="177.1" y="129.9" transform="rotate(-90 177.1 129.9)">UDVBM-2</text>
<text x="184.1" y="128.1">5</text>
<text x="188.1" y="129.5">Encoder_SW</text>
<text x="246.3" y="128.8">IF</text>
<text x="249.1" y="128.8">Module</text>
<text x="260.6" y="129.3">11</text>
<text x="306.2" y="129.1">Final</text>
<text x="306.2" y="131.1">Amp</text>
<text x="318.4" y="128.4">11</text>
<text x="374.9" y="128.8">7</text>
<text x="10.3" y="136">C</text>
<text x="84.1" y="137.7" transform="rotate(-90 84.1 137.7)">TX2-12V</text>
<text x="90.2" y="135.6">10</text>
<text x="98.2" y="137">IF_Module_Out</text>
<text x="184.1" y="132.7">6</text>
<text x="184.1" y="137.3">7</text>
<text x="188.1" y="134.1">I2C_SCL</text>
<text x="260.6" y="133.9">12</text>
<text x="318.4" y="133">12</text>
<text x="374.9" y="133.3">8</text>
<text x="420.1" y="136">C</text>
<text x="62.1" y="139.7">BFO_Mixer_IF</text>
<text x="78.1" y="138.3">9</text>
<text x="83.6" y="142.9">K1</text>
<text x="90.8" y="140.7">8</text>
<text x="98.5" y="142.1">IF_Module_In</text>
<text x="184.1" y="141.9">8</text>
<text x="188.1" y="138.7">I2C_SDA</text>
<text x="239.3" y="141.2">5</text>
<text x="297.1" y="140.3">5</text>
<text x="81.4" y="146.2">Relay</text>
<text x="87.8" y="146.2">1</text>
<text x="239.3" y="145.8">6</text>
<text x="297.1" y="144.9">6</text>
<text x="297.1" y="149.5">7</text>
<text x="70.7" y="152.9">BFO_Mixer_Audio</text>
<text x="74.2" y="155.4">BFO_Mixer_IF</text>
<text x="89.2" y="151.5">1</text>
<text x="89.2" y="154.1">3</text>
<text x="93.2" y="150.2">J6</text>
<text x="98.1" y="151.5">2</text>
<text x="98.1" y="154.1">4</text>
<text x="239.3" y="150.4">7</text>
<text x="239.3" y="154.9">8</text>
<text x="297.1" y="154.1">8</text>
<text x="93.2" y="161.7">J7</text>
<text x="70.6" y="164.3">Audio_Amp_input</text>
<text x="74.2" y="166.8">Mic_Amp_Out</text>
<text x="89.2" y="162.9">1</text>
<text x="89.2" y="165.5">3</text>
<text x="98.1" y="162.9">2</text>
<text x="98.1" y="165.5">4</text>
<text x="353.9" y="162.4">1</text>
<text x="353.9" y="167">2</text>
<text x="366.8" y="167.5">Shield2</text>
<text x="366.8" y="164.2">Shield1</text>
<text x="374.5" y="166.2">10</text>
<text x="375.1" y="162.9">9</text>
<text x="353.9" y="171.6">3</text>
<text x="366.8" y="170.8">Shield3</text>
<text x="374.5" y="169.5">11</text>
<text x="353.9" y="176.1">4</text>
<text x="360.7" y="184">Low-Pass</text>
<text x="363.8" y="181.5">M8</text>
<text x="375.7" y="183.8">5</text>
<text x="10.3" y="186">D</text>
<text x="76" y="188.7">D2</text>
<text x="83.7" y="188.9">1N4148</text>
<text x="169" y="188.2">D3</text>
<text x="176.2" y="188.2">1N4148</text>
<text x="360.7" y="186.1">Transmit</text>
<text x="362.9" y="188.1">Filter</text>
<text x="375.7" y="188.3">6</text>
<text x="420.1" y="186">D</text>
<text x="73.3" y="196.1">12</text>
<text x="86.7" y="196.1">1</text>
<text x="96" y="197.5">12V_TX</text>
<text x="166" y="195.2">12</text>
<text x="177.6" y="197.3" transform="rotate(-90 177.6 197.3)">+</text>
<text x="179.4" y="195.2">1</text>
<text x="188.2" y="196.6">12V_TX</text>
<text x="375.7" y="192.9">7</text>
<text x="375.7" y="197.5">8</text>
<text x="84.9" y="198.2" transform="rotate(-90 84.9 198.2)">+</text>
<text x="86.7" y="203.7">3</text>
<text x="179.4" y="202.8">3</text>
<text x="55.9" y="207.6">RF_Amp_output</text>
<text x="73.9" y="206.2">4</text>
<text x="86.7" y="208.8">5</text>
<text x="94.3" y="205.1">K2B_K3A_NC</text>
<text x="151.9" y="206.7">LO_Mixer_IF</text>
<text x="166.6" y="205.4">4</text>
<text x="179.4" y="207.9">5</text>
<text x="187" y="204.2">IF_Module_In</text>
<text x="187.1" y="209.3">IF_Module_Out</text>
<text x="79.6" y="215.8" transform="rotate(-90 79.6 215.8)">TX2-12V</text>
<text x="86" y="213.9">10</text>
<text x="94.4" y="215.2">RF_Amp_In</text>
<text x="94.4" y="210.2">Finals_In</text>
<text x="166.6" y="215.6">9</text>
<text x="171.5" y="215.1" transform="rotate(-90 171.5 215.1)">TX2-12V</text>
<text x="178.7" y="213">10</text>
<text x="187.1" y="214.3">K2B_K3A_NC</text>
<text x="57.8" y="217.9">BNC_Antenna</text>
<text x="73.9" y="216.5">9</text>
<text x="79.2" y="220.4">K3</text>
<text x="86.6" y="218.9">8</text>
<text x="94.1" y="220.3">LPF_Out</text>
<text x="153.1" y="217">BPF_PortB</text>
<text x="172.3" y="220">K2</text>
<text x="179.3" y="218.1">8</text>
<text x="186.8" y="219.4">RF_Amp_In</text>
<text x="77.2" y="224.5">Relay</text>
<text x="83.6" y="224.5">3</text>
<text x="169.9" y="223.8">Relay</text>
<text x="176.3" y="223.8">2</text>
<text x="274.1" y="225.8">1N4148</text>
<text x="276.4" y="223.4">D4</text>
<text x="332.5" y="225" transform="rotate(-90 332.5 225)">1</text>
<text x="343.7" y="225.1" transform="rotate(-90 343.7 225.1)">1</text>
<text x="353.9" y="225.3" transform="rotate(-90 353.9 225.3)">1</text>
<text x="364.2" y="225.5" transform="rotate(-90 364.2 225.5)">1</text>
<text x="374.5" y="225.5" transform="rotate(-90 374.5 225.5)">1</text>
<text x="385.3" y="225.6" transform="rotate(-90 385.3 225.6)">1</text>
<text x="67.1" y="231.5">RF_Amp_output</text>
<text x="84.2" y="230.1">1</text>
<text x="84.2" y="232.7">3</text>
<text x="88" y="228.9">J2</text>
<text x="93" y="230.1">2</text>
<text x="93" y="232.7">4</text>
<text x="155" y="233.9">LO_Mixer_IF</text>
<text x="168.7" y="232.5">1</text>
<text x="172.7" y="230.6">J9</text>
<text x="177.6" y="232.5">2</text>
<text x="10.3" y="236">E</text>
<text x="69" y="234">BNC_Antenna</text>
<text x="84.2" y="239">J3</text>
<text x="156.1" y="236.4">BPF_PortB</text>
<text x="168.7" y="235.1">3</text>
<text x="177.6" y="235.1">4</text>
<text x="276.1" y="234.1">K4</text>
<text x="420.1" y="236">E</text>
<text x="67.6" y="244.1">RF_Amp_In</text>
<text x="69.1" y="241.5">Finals_In</text>
<text x="80.3" y="240.2">1</text>
<text x="80.3" y="242.7">3</text>
<text x="80.3" y="245.2">5</text>
<text x="89.2" y="240.2">2</text>
<text x="89.2" y="242.7">4</text>
<text x="89.2" y="245.2">6</text>
<text x="153.8" y="244.7">IF_Module_In</text>
<text x="168.6" y="243.3">1</text>
<text x="168.6" y="245.9">3</text>
<text x="172.6" y="242.1">J8</text>
<text x="177.5" y="243.3">2</text>
<text x="177.5" y="245.9">4</text>
<text x="262.5" y="240.8">PTT</text>
<text x="281.4" y="241.4" transform="rotate(-90 281.4 241.4)">+</text>
<text x="284.5" y="241.9">4</text>
<text x="294.2" y="240.8">12VDC_Main</text>
<text x="70" y="246.6">LPF_Out</text>
<text x="152.3" y="247.2">IF_Module_Out</text>
<text x="253.2" y="250.9">12VDC_Main</text>
<text x="283.4" y="247">n.c.</text>
<text x="290.2" y="248.4">12V_RX</text>
<text x="269.2" y="252.1">1</text>
<text x="274.1" y="257.6">Relay</text>
<text x="275" y="255.7" transform="rotate(-90 275 255.7)">J102K1CS312VDC.20</text>
<text x="280.4" y="257.6">4</text>
<text x="283.3" y="252.1">n.o.</text>
<text x="290.2" y="253.5">12V_TX</text>
<text x="35" y="269.4">1</text>
<text x="85" y="269.4">2</text>
<text x="135" y="269.4">3</text>
<text x="185" y="269.4">4</text>
<text x="235" y="269.4">5</text>
<text x="285" y="269.4">6</text>
<text x="335" y="269.4">7</text>
<text x="385" y="269.4">8</text>
</g>
<g font-size="1.4">
<text x="270.3" y="260.1">PTT/Power</text>
<text x="279.4" y="260.1">Routing</text>
<text x="312.8" y="266.1">(C)</text>
<text x="316" y="266.1">Todd</text>
<text x="320.4" y="266.1">F.</text>
<text x="322.7" y="266.1">Carney</text>
<text x="328.6" y="266.1">/</text>
<text x="330.6" y="266.1">Creative-Commons</text>
<text x="346" y="266.1">license</text>
<text x="352.2" y="266.1">(CC</text>
<text x="355.8" y="266.1">BY-SA</text>
<text x="361.6" y="266.1">4.0)</text>
</g>
</svg>
